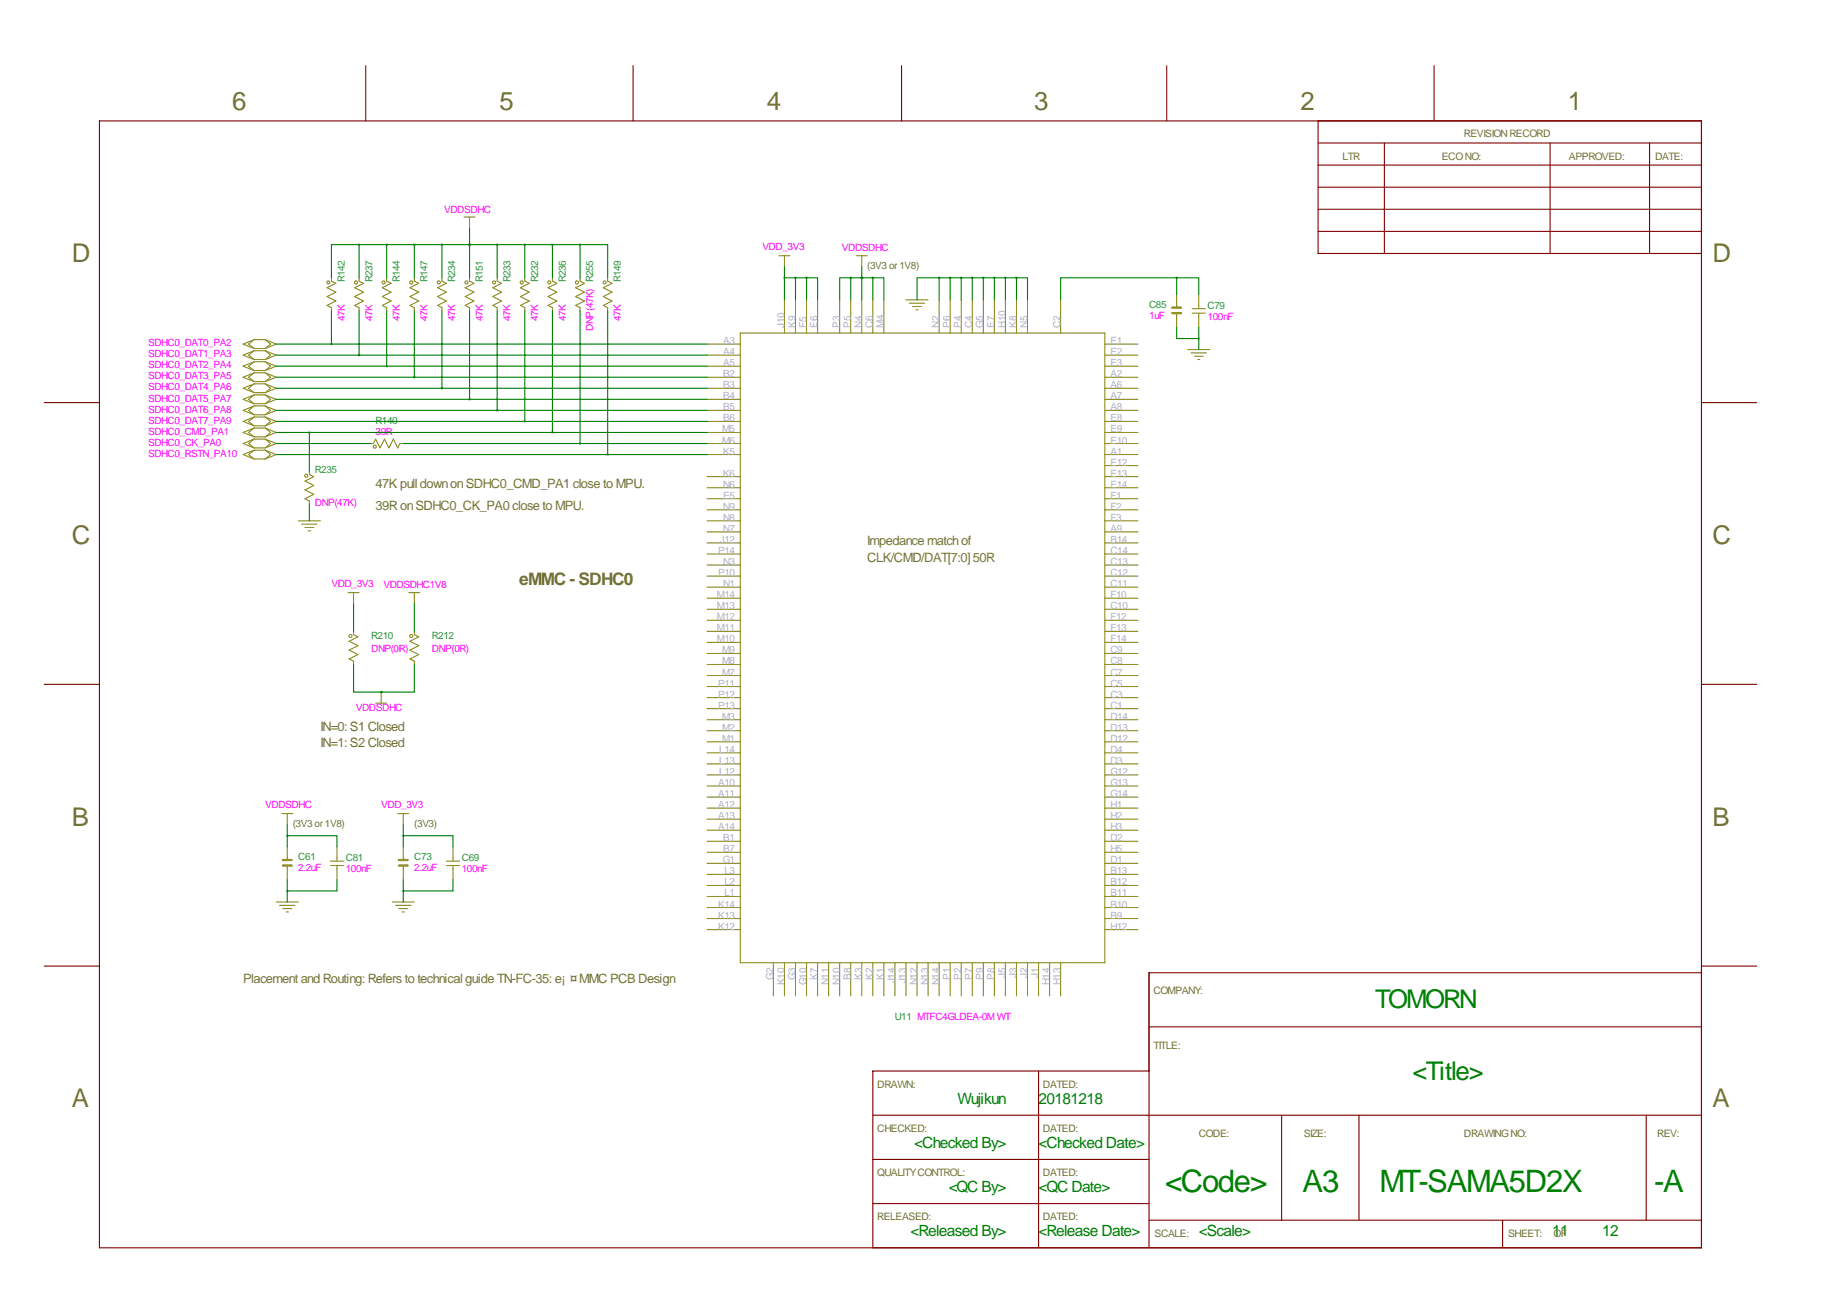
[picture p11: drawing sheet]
<svg xmlns="http://www.w3.org/2000/svg" width="419mm" height="297mm" viewBox="0 0 419 297" stroke-linecap="round" stroke-linejoin="round" font-family="sans-serif">
<g fill="none" stroke="#800000" stroke-width=".25">
<path d="M84.1 15.1v12.7M145.5 15.1v12.7M207.3 15.1v12.7M268.2 15.1v12.7M329.7 15.1v12.7M22.9 27.8h368.3v259.1h-368.3zM303 32.9h88.2M303 38h88.2M303 27.8v30.5h88.2M318.3 32.9v25.4M356.4 32.9v25.4M379.2 32.9v25.4"/>
<path d="M303 43h88.2M303 48.1h88.2M303 53.2h88.2M10.2 92.6h12.7M391.2 92.6h12.7M10.2 157.3h12.7M391.2 157.3h12.7M10.2 222.1h12.7M264.2 236.1h127M391.2 223.6h-127v63.3M391.2 222.1h12.7M200.7 256.4h190.5"/>
<path d="M238.8 246.2v40.7M264.2 246.2h-63.5v40.7M294.6 256.4v24.1M312.4 256.4v24.1M378.5 256.4v24.1M200.7 266.6h63.5M200.7 276.7h63.5M264.2 280.5h127M345.4 280.5v6.4"/>
</g>
<g fill="none" stroke="#808000" stroke-width=".23">
<path d="M106.7 49.9h2.5M107.9 49.9v2.5M179.1 58.8h2.5M180.3 58.8v2.5M196.8 58.8h2.6M198.1 58.8v2.5M58.4 78.1l-2.5 1 2.5 1M58.4 78.1h2.6M58.4 78.1l-1.3 1 1.3 1M61 78.1l2.5 1-2.5 1M61 78.1l1.2 1-1.2 1M76.2 63.9v.7l1 .5-2 1.1 2 1-2 1 2 1-2 1 1 .5v.8"/>
<path d="M82.5 63.9v.7l1.1 .5-2.1 1.1 2.1 1-2.1 1 2.1 1-2.1 1 1 .5v.8M88.9 63.9v.7l1 .5-2 1.1 2 1-2 1 2 1-2 1 1 .5v.8M95.2 63.9v.7l1.1 .5-2.1 1.1 2.1 1-2.1 1 2.1 1-2.1 1 1 .5v.8M101.6 63.9v.7l1 .5-2 1.1 2 1-2 1 2 1-2 1 1 .5v.8M107.9 63.9v.7l1.1 .5-2.1 1.1 2.1 1-2.1 1 2.1 1-2.1 1 1 .5v.8M114.3 63.9v.7l1 .5-2 1.1 2 1-2 1 2 1-2 1 1 .5v.8M120.6 63.9v.7l1.1 .5-2.1 1.1 2.1 1-2.1 1 2.1 1-2.1 1 1 .5v.8M127 63.9v.7l1 .5-2 1.1 2 1-2 1 2 1-2 1 1 .5v.8M133.3 63.9v.7l1.1 .5-2.1 1.1 2.1 1-2.1 1 2.1 1-2.1 1 1 .5v.8M139.7 63.9v.7l1 .5-2 1.1 2 1-2 1 2 1-2 1 1 .5v.8M162.6 79.1h7.6M170.2 76.6h83.8v144.7h-83.8z"/>
<path d="M180.3 68.9v7.7M182.9 68.9v7.7M185.4 68.9v7.7M188 68.9v7.7M193 68.9v7.7M195.6 68.9v7.7M198.1 68.9v7.7M200.7 68.9v7.7M203.2 68.9v7.7M208.3 68.9h5.1M209 69.7h3.6M209.8 70.5h2"/>
<path d="M210.6 71.2h.5M215.9 68.9v7.7M218.4 68.9v7.7M221 68.9v7.7M223.5 68.9v7.7M226.1 68.9v7.7M228.6 68.9v7.7M231.1 68.9v7.7M233.7 68.9v7.7M236.2 68.9v7.7M243.8 68.9v7.7M254 79.1h7.6"/>
<path d="M270.5 67.7v3M270.5 72v3.3M274.1 71h3M274.1 72h3M275.6 67.7v3.3M275.6 72v3.3M58.4 82.7h2.6M58.4 80.1h2.6M58.4 80.6l-2.5 1 2.5 1.1M58.4 80.6h2.6M58.4 80.6l-1.3 1 1.3 1.1M58.4 85.2h2.6"/>
<path d="M58.4 83.2l-2.5 1 2.5 1M58.4 83.2h2.6M58.4 83.2l-1.3 1 1.3 1M58.4 87.7h2.6M58.4 85.7l-2.5 1 2.5 1M58.4 85.7h2.6M58.4 85.7l-1.3 1 1.3 1M58.4 90.3h2.6M58.4 88.3l-2.5 1 2.5 1M58.4 88.3h2.6M58.4 88.3l-1.3 1 1.3 1M58.4 92.8h2.6"/>
<path d="M58.4 90.8l-2.5 1 2.5 1M58.4 90.8h2.6M58.4 90.8l-1.3 1 1.3 1M58.4 95.4h2.6M58.4 93.3l-2.5 1 2.5 1.1M58.4 93.3h2.6M58.4 93.3l-1.3 1 1.3 1.1M58.4 97.9h2.6M58.4 95.9l-2.5 1 2.5 1M58.4 95.9h2.6M58.4 95.9l-1.3 1 1.3 1M58.4 98.4l-2.5 1 2.5 1"/>
<path d="M58.4 98.4h2.6M58.4 98.4l-1.3 1 1.3 1M61 80.6l2.5 1-2.5 1.1M61 80.6l1.2 1-1.2 1.1M61 83.2l2.5 1-2.5 1M61 83.2l1.2 1-1.2 1M61 85.7l2.5 1-2.5 1M61 85.7l1.2 1-1.2 1M61 88.3l2.5 1-2.5 1M61 88.3l1.2 1-1.2 1M61 90.8l2.5 1-2.5 1M61 90.8l1.2 1-1.2 1"/>
<path d="M61 93.3l2.5 1-2.5 1.1M61 93.3l1.2 1-1.2 1.1M61 95.9l2.5 1-2.5 1M61 95.9l1.2 1-1.2 1M61 98.4l2.5 1-2.5 1M61 98.4l1.2 1-1.2 1M162.6 86.7h7.6M162.6 81.6h7.6M162.6 84.2h7.6M162.6 89.3h7.6M162.6 91.8h7.6M162.6 94.3h7.6"/>
<path d="M162.6 96.9h7.6M162.6 99.4h7.6M254 86.7h7.6M254 81.6h7.6M254 84.2h7.6M254 89.3h7.6M254 91.8h7.6M254 94.3h7.6M254 96.9h7.6M254 99.4h7.6M273 80.4h5.1M273.8 81.1h3.6"/>
<path d="M274.6 81.9h2M275.3 82.7h.5M58.4 100.4h2.6M58.4 103h2.6M58.4 101l-2.5 1 2.5 1M58.4 101h2.6M58.4 101l-1.3 1 1.3 1M58.4 105.5h2.6M58.4 103.5l-2.5 1 2.5 1M58.4 103.5h2.6M58.4 103.5l-1.3 1 1.3 1M61 101l2.5 1-2.5 1"/>
<path d="M61 101l1.2 1-1.2 1M61 103.5l2.5 1-2.5 1M61 103.5l1.2 1-1.2 1M68.6 119.7h5.1M71.1 108.3v.8l1 .5-2 1 2 1-2 1 2 1.1-2 1 1 .5v.7M85.1 102h.8l.5-1 1 2 1-2 1 2 1-2 1 2 .5-1h.8M162.6 102h7.6M162.6 104.5h7.6M162.6 109.6h7.6M162.6 112.1h7.6M162.6 114.7h7.6M162.6 117.2h7.6"/>
<path d="M162.6 119.7h7.6M254 102h7.6M254 104.5h7.6M254 107h7.6M254 109.6h7.6M254 112.1h7.6M254 114.7h7.6M254 117.2h7.6M254 119.7h7.6M69.3 120.5h3.6M70.1 121.3h2M70.9 122h.5"/>
<path d="M80 136.3h2.5M81.3 136.3v2.5M94 136.3h2.5M95.2 136.3v2.5M162.6 122.3h7.6M162.6 124.8h7.6M162.6 135h7.6M162.6 132.4h7.6M162.6 129.9h7.6M162.6 127.4h7.6M162.6 137.5h7.6M254 122.3h7.6"/>
<path d="M254 124.8h7.6M254 135h7.6M254 132.4h7.6M254 129.9h7.6M254 127.4h7.6M254 137.5h7.6M81.3 145.1v.8l1 .5-2 1 2 1-2 1.1 2 1-2 1 1 .5v.8M87.6 159.1v2.6M95.2 145.1v.8l1.1 .5-2.1 1 2.1 1-2.1 1.1 2.1 1-2.1 1 1 .5v.8M162.6 157.8h7.6M162.6 155.3h7.6M162.6 152.8h7.6"/>
<path d="M162.6 150.2h7.6M162.6 140.1h7.6M162.6 142.6h7.6M162.6 145.1h7.6M162.6 147.7h7.6M254 157.8h7.6M254 155.3h7.6M254 152.8h7.6M254 150.2h7.6M254 140.1h7.6M254 142.6h7.6M254 145.1h7.6"/>
<path d="M254 147.7h7.6M86.4 161.7h2.5M162.6 162.9h7.6M162.6 160.4h7.6M162.6 175.6h7.6M162.6 173.1h7.6M162.6 170.5h7.6M162.6 168h7.6M162.6 165.5h7.6M162.6 178.2h7.6M254 162.9h7.6M254 160.4h7.6"/>
<path d="M254 175.6h7.6M254 173.1h7.6M254 170.5h7.6M254 168h7.6M254 165.5h7.6M254 178.2h7.6M64.8 187.1h2.5M66 187.1v2.5M66 194.7v3M66 199v3.3M75.9 198h3.1M75.9 199h3.1"/>
<path d="M77.5 194.7v3.3M77.5 199v3.3M91.4 187.1h2.6M92.7 187.1v2.5M92.7 194.7v3M92.7 199v3.3M102.6 198h3.1M102.6 199h3.1M104.1 194.7v3.3M104.1 199v3.3M162.6 180.7h7.6M162.6 183.2h7.6"/>
<path d="M162.6 185.8h7.6M162.6 188.3h7.6M162.6 190.9h7.6M162.6 193.4h7.6M162.6 195.9h7.6M162.6 198.5h7.6M254 180.7h7.6M254 183.2h7.6M254 185.8h7.6M254 188.3h7.6M254 190.9h7.6M254 193.4h7.6"/>
<path d="M254 195.9h7.6M254 198.5h7.6M63.5 207.4h5.1M64.3 208.1h3.5M65 208.9h2.1M65.8 209.7h.5M90.2 207.4h5M90.9 208.1h3.6M91.7 208.9h2M92.5 209.7h.5M162.6 211.2h7.6M162.6 208.6h7.6"/>
<path d="M162.6 206.1h7.6M162.6 203.6h7.6M162.6 201h7.6M162.6 213.7h7.6M254 211.2h7.6M254 208.6h7.6M254 206.1h7.6M254 203.6h7.6M254 201h7.6M254 213.7h7.6M177.8 221.3v7.7M180.3 221.3v7.7"/>
<path d="M182.9 221.3v7.7M185.4 221.3v7.7M188 221.3v7.7M190.5 221.3v7.7M193 221.3v7.7M195.6 221.3v7.7M198.1 221.3v7.7M200.7 221.3v7.7M203.2 221.3v7.7M205.7 221.3v7.7M208.3 221.3v7.7M210.8 221.3v7.7"/>
<path d="M213.4 221.3v7.7M215.9 221.3v7.7M218.4 221.3v7.7M221 221.3v7.7M223.5 221.3v7.7M226.1 221.3v7.7M228.6 221.3v7.7M231.1 221.3v7.7M233.7 221.3v7.7M236.2 221.3v7.7M238.8 221.3v7.7M241.3 221.3v7.7"/>
<path d="M243.8 221.3v7.7"/>
<circle cx="75.5" cy="64.9" r=".36"/>
<circle cx="81.8" cy="64.9" r=".36"/>
<circle cx="88.2" cy="64.9" r=".36"/>
<circle cx="94.5" cy="64.9" r=".36"/>
<circle cx="100.9" cy="64.9" r=".36"/>
<circle cx="107.2" cy="64.9" r=".36"/>
<circle cx="113.6" cy="64.9" r=".36"/>
<circle cx="119.9" cy="64.9" r=".36"/>
<circle cx="126.3" cy="64.9" r=".36"/>
<circle cx="132.6" cy="64.9" r=".36"/>
<circle cx="139" cy="64.9" r=".36"/>
<circle cx="70.4" cy="109.4" r=".36"/>
<circle cx="86.2" cy="102.7" r=".36"/>
<circle cx="80.6" cy="146.2" r=".36"/>
<circle cx="94.5" cy="146.2" r=".36"/>
</g>
<path d="M269.5 70.7h2M269.5 72h2M65 197.7h2.1M65 199h2.1M91.7 197.7h2M91.7 199h2" fill="none" stroke="#808000" stroke-width=".51"/>
<path d="M171.4 103.3h4.1" fill="none" stroke="#fff" stroke-width=".25"/>
<g fill="none" stroke="#008000" stroke-width=".25">
<path d="M82.5 56.2h-6.3v7.7M82.5 56.2v7.7M82.5 56.2h50.8M88.9 56.2v7.7M95.2 56.2v7.7M101.6 56.2v7.7M107.9 56.2h.1M107.9 52.4v11.5M114.3 56.2v7.7M120.6 56.2v7.7M127 56.2v7.7M133.3 56.2h6.4v7.7"/>
<path d="M133.3 56.2v7.7M63.5 79.1h99.1M76.2 71.5v7.6M82.5 71.5v10.1M88.9 71.5v12.7M95.2 71.5v15.2M101.6 71.5v17.8M107.9 71.5v20.3M114.3 71.5v22.8M120.6 71.5v25.4M127 71.5v27.9M133.3 71.5v30.5"/>
<path d="M139.7 71.5v33M180.3 63.9h5.1M180.3 61.3v7.6M182.9 63.9v5M185.4 63.9h2.6v5M185.4 63.9v5M195.6 63.9h-2.6v5M195.6 63.9h5.1M195.6 63.9v5M198.1 63.9h.1M198.1 61.3v7.6M200.7 63.9h2.5v5"/>
<path d="M200.7 63.9v5M215.9 63.9h-5.1v5M215.9 63.9h17.8M215.9 63.9v5M218.4 63.9v5M221 63.9v5M223.5 63.9v5M226.1 63.9v5M228.6 63.9v5M231.1 63.9v5M233.7 63.9h2.5v5M233.7 63.9v5"/>
<path d="M270.5 63.9h-26.7v5M270.5 63.9h5.1v3.8M270.5 75.3v2.5h5.1M270.5 63.9v3.8M275.6 75.3v5.1M63.5 86.7h99.1M63.5 99.4h99.1M63.5 84.2h99.1M63.5 96.9h99.1M63.5 94.3h99.1M63.5 91.8h99.1M63.5 89.3h99.1"/>
<path d="M63.5 81.6h99.1M71.1 99.4v8.9M63.5 104.5h99.1M63.5 102h21.6M71.1 115.9v3.8M92.7 102h69.9M81.3 138.8v6.3M95.2 138.8v6.3M81.3 152.8v6.3h6.3M87.6 159.1h.1M95.2 152.8v6.3h-7.6M66 192.1h11.5v2.6"/>
<path d="M66 189.6v5.1M92.7 192.1h11.4v2.6M92.7 189.6v5.1M66 202.3v5.1M77.5 202.3v2.5h-11.5M92.7 202.3v5.1M104.1 202.3v2.5h-11.4"/>
</g>
<path d="M95.2 86.7a.05 .05 0 0 0 .1 0 .05 .05 0 0 0-.1 0zM133.3 102a.05 .05 0 0 0 .1 0 .05 .05 0 0 0-.1 0zM120.6 96.9a.05 .05 0 0 0 .1 0 .05 .05 0 0 0-.1 0zM107.9 91.8a.05 .05 0 0 0 .1 0 .05 .05 0 0 0-.1 0zM218.4 63.9a.05 .05 0 0 0 .1 0 .05 .05 0 0 0-.1 0zM231.1 63.9a.05 .05 0 0 0 .1 0 .05 .05 0 0 0-.1 0zM226 63.9a.05 .05 0 0 0 .1 0 .05 .05 0 0 0-.1 0zM82.5 81.6a.05 .05 0 0 0 .1 0 .05 .05 0 0 0-.1 0zM200.6 63.9a.05 .05 0 0 0 .1 0 .05 .05 0 0 0-.1 0zM180.3 63.9a.05 .05 0 0 0 .1 0 .05 .05 0 0 0-.1 0zM66 204.8a.05 .05 0 0 0 .1 0 .05 .05 0 0 0-.1 0zM107.9 56.2a.05 .05 0 0 0 .1 0 .05 .05 0 0 0-.1 0zM133.3 56.2a.05 .05 0 0 0 .1 0 .05 .05 0 0 0-.1 0zM82.5 56.2a.05 .05 0 0 0 .1 0 .05 .05 0 0 0-.1 0zM95.2 56.2a.05 .05 0 0 0 .1 0 .05 .05 0 0 0-.1 0zM120.6 56.2a.05 .05 0 0 0 .1 0 .05 .05 0 0 0-.1 0zM66 192.1a.05 .05 0 0 0 .1 0 .05 .05 0 0 0-.1 0zM107.9 56.2a.05 .05 0 0 0 .1 0 .05 .05 0 0 0-.1 0z" fill="#008000" stroke="#008000" stroke-width=".51"/>
<g font-size="7.1" fill="#008000">
<text x="267.8" y="274">&lt;Code&gt;</text>
<text x="299.5" y="274">A3</text>
<text x="317.1" y="274">MT-SAMA5D2X</text>
<text x="380.3" y="274">-A</text>
</g>
<g font-size="5.9" fill="#707038">
<text x="53.3" y="25.3">6</text>
<text x="114.8" y="25.3">5</text>
<text x="176.3" y="25.3">4</text>
<text x="237.7" y="25.3">3</text>
<text x="299" y="25.3">2</text>
<text x="360.4" y="25.3">1</text>
<text x="16.5" y="60.3">D</text>
<text x="393.7" y="60.3">D</text>
<text x="16.5" y="125.1">C</text>
<text x="393.7" y="125.1">C</text>
<text x="16.5" y="189.9">B</text>
<text x="393.7" y="189.9">B</text>
<text x="16.5" y="254.6">A</text>
<text x="393.7" y="254.6">A</text>
</g>
<g font-size="5.9" fill="#008000">
<text x="316.1" y="231.7">TOMORN</text>
<text x="324.8" y="248.2">&lt;Title&gt;</text>
</g>
<text font-size="4" fill="#707038" x="119.4" y="134.5">eMMC - SDHC0</text>
<g font-size="3.6" fill="#008000">
<text x="220.1" y="253.8">Wujikun</text>
<text x="238.8" y="253.8">20181218</text>
<text x="210.2" y="263.9">&lt;Checked By&gt;</text>
<text x="238.8" y="263.9">&lt;Checked Date&gt;</text>
<text x="218.1" y="274.1">&lt;QC By&gt;</text>
<text x="238.8" y="274.1">&lt;QC Date&gt;</text>
<text x="209.3" y="284.3">&lt;Released By&gt;</text>
<text x="238.8" y="284.3">&lt;Release Date&gt;</text>
<text x="275.6" y="284.3">&lt;Scale&gt;</text>
<text x="356.9" y="284.3">11</text>
<text x="368.3" y="284.3">12</text>
</g>
<g font-size="3" fill="#707038">
<text x="86.4" y="112.1">47K pull down on SDHC0_CMD_PA1 close to MPU.</text>
<text x="86.4" y="117.2">39R on SDHC0_CK_PA0 close to MPU.</text>
<text x="199.4" y="125.3">Impedance match of</text>
<text x="199.4" y="129.1">CLK/CMD/DAT[7:0] 50R</text>
<text x="73.7" y="168">IN=0: S1 Closed</text>
<text x="73.7" y="171.8">IN=1: S2 Closed</text>
<text x="55.9" y="225.9">Placement and Routing: Refers to technical guide TN-FC-35: e¡¤MMC PCB Design</text>
</g>
<g font-size="2.4" fill="#707038">
<text x="336.5" y="31.6">REVISION RECORD</text>
<text x="308.6" y="36.7">LTR</text>
<text x="331.5" y="36.7">ECO NO:</text>
<text x="360.7" y="36.7">APPROVED:</text>
<text x="380.5" y="36.7">DATE:</text>
<text x="265.2" y="228.5">COMPANY:</text>
<text x="265.2" y="241.2">TITLE:</text>
<text x="201.7" y="250">DRAWN:</text>
<text x="239.8" y="250">DATED:</text>
<text x="201.7" y="260.2">CHECKED:</text>
<text x="239.8" y="260.2">DATED:</text>
<text x="275.6" y="261.5">CODE:</text>
<text x="299.7" y="261.5">SIZE:</text>
<text x="336.5" y="261.5">DRAWING NO:</text>
<text x="381" y="261.5">REV:</text>
<text x="201.7" y="270.4">QUALITY CONTROL:</text>
<text x="239.8" y="270.4">DATED:</text>
<text x="201.7" y="280.5">RELEASED:</text>
<text x="239.8" y="280.5">DATED:</text>
<text x="265.4" y="284.3">SCALE:</text>
<text x="346.7" y="284.3">SHEET:</text>
<text x="357.2" y="284.3">OF</text>
</g>
<g font-size="2.3" fill="#f0f">
<text x="102.1" y="48.9">VDDSDHC</text>
<text x="175.3" y="57.5">VDD_3V3</text>
<text x="193.5" y="57.8">VDDSDHC</text>
<text x="79.2" y="73.8" transform="rotate(-90 79.2 73.8)">47K</text>
<text x="85.6" y="73.8" transform="rotate(-90 85.6 73.8)">47K</text>
<text x="91.9" y="73.8" transform="rotate(-90 91.9 73.8)">47K</text>
<text x="98.3" y="73.8" transform="rotate(-90 98.3 73.8)">47K</text>
<text x="104.6" y="73.8" transform="rotate(-90 104.6 73.8)">47K</text>
<text x="111" y="73.8" transform="rotate(-90 111 73.8)">47K</text>
<text x="117.3" y="73.8" transform="rotate(-90 117.3 73.8)">47K</text>
<text x="123.7" y="73.8" transform="rotate(-90 123.7 73.8)">47K</text>
<text x="130" y="73.8" transform="rotate(-90 130 73.8)">47K</text>
<text x="136.4" y="76.1" transform="rotate(-90 136.4 76.1)">DNP(47K) R255</text>
<text x="142.7" y="73.8" transform="rotate(-90 142.7 73.8)">47K</text>
<text x="264.2" y="73.3">1uF</text>
<text x="277.6" y="73.5">100nF</text>
<text x="34" y="79.6">SDHC0_DAT0_PA2</text>
<text x="34" y="82.2">SDHC0_DAT1_PA3</text>
<text x="34" y="84.7">SDHC0_DAT2_PA4</text>
<text x="34" y="87.2">SDHC0_DAT3_PA5</text>
<text x="34" y="89.8">SDHC0_DAT4_PA6</text>
<text x="34" y="92.3">SDHC0_DAT5_PA7</text>
<text x="34" y="94.9">SDHC0_DAT6_PA8</text>
<text x="34" y="97.4">SDHC0_DAT7_PA9</text>
<text x="34" y="99.9">SDHC0_CMD_PA1</text>
<text x="86.4" y="99.9">39R</text>
<text x="34" y="102.5">SDHC0_CK_PA0</text>
<text x="34" y="105">SDHC0_RSTN_PA10</text>
<text x="72.4" y="116.4">DNP(47K)</text>
<text x="76.2" y="135">VDD_3V3</text>
<text x="88.1" y="135.2">VDDSDHC1V8</text>
<text x="85.3" y="150">DNP(0R)</text>
<text x="99.3" y="150">DNP(0R)</text>
<text x="81.8" y="163.4">VDDSDHC</text>
<text x="61" y="185.8">VDDSDHC</text>
<text x="87.6" y="185.8">VDD_3V3</text>
<text x="68.6" y="200.3">2.2uF</text>
<text x="79.5" y="200.5">100nF</text>
<text x="95.2" y="200.3">2.2uF</text>
<text x="106.2" y="200.5">100nF</text>
</g>
<g font-size="2.3" fill="#008080">
<text x="79.2" y="64.9" transform="rotate(-90 79.2 64.9)">R142</text>
<text x="85.6" y="64.9" transform="rotate(-90 85.6 64.9)">R237</text>
<text x="91.9" y="64.9" transform="rotate(-90 91.9 64.9)">R144</text>
<text x="98.3" y="64.9" transform="rotate(-90 98.3 64.9)">R147</text>
<text x="104.6" y="64.9" transform="rotate(-90 104.6 64.9)">R234</text>
<text x="111" y="64.9" transform="rotate(-90 111 64.9)">R151</text>
<text x="117.3" y="64.9" transform="rotate(-90 117.3 64.9)">R233</text>
<text x="123.7" y="64.9" transform="rotate(-90 123.7 64.9)">R232</text>
<text x="130" y="64.9" transform="rotate(-90 130 64.9)">R236</text>
<text x="142.7" y="64.9" transform="rotate(-90 142.7 64.9)">R149</text>
<text x="264.2" y="70.7">C85</text>
<text x="277.6" y="71">C79</text>
<text x="86.4" y="97.4">R140</text>
<text x="72.4" y="108.8">R235</text>
<text x="85.3" y="146.9">R210</text>
<text x="99.3" y="146.9">R212</text>
<text x="68.6" y="197.7">C61</text>
<text x="79.5" y="198">C81</text>
<text x="95.2" y="197.7">C73</text>
<text x="106.2" y="198">C69</text>
<text x="205.7" y="234.6">U11 MTFC4GLDEA-0M WT</text>
</g>
<g font-size="2.3" fill="#707038">
<text x="199.4" y="61.8">(3V3 or 1V8)</text>
<text x="67.3" y="190.1">(3V3 or 1V8)</text>
<text x="95.2" y="190.1">(3V3)</text>
</g>
<g font-size="2.3" fill="#aaaad4">
<text x="180.3" y="75.3" transform="rotate(-90 180.3 75.3)">J10</text>
<text x="182.9" y="75.3" transform="rotate(-90 182.9 75.3)">K9</text>
<text x="185.4" y="75.3" transform="rotate(-90 185.4 75.3)">F5</text>
<text x="188" y="75.3" transform="rotate(-90 188 75.3)">E6</text>
<text x="193" y="75.3" transform="rotate(-90 193 75.3)">P3</text>
<text x="195.6" y="75.3" transform="rotate(-90 195.6 75.3)">P5</text>
<text x="198.1" y="75.3" transform="rotate(-90 198.1 75.3)">N4</text>
<text x="200.7" y="75.3" transform="rotate(-90 200.7 75.3)">C6</text>
<text x="203.2" y="75.3" transform="rotate(-90 203.2 75.3)">M4</text>
<text x="215.9" y="75.3" transform="rotate(-90 215.9 75.3)">N2</text>
<text x="218.4" y="75.3" transform="rotate(-90 218.4 75.3)">P6</text>
<text x="221" y="75.3" transform="rotate(-90 221 75.3)">P4</text>
<text x="223.5" y="75.3" transform="rotate(-90 223.5 75.3)">C4</text>
<text x="226.1" y="75.3" transform="rotate(-90 226.1 75.3)">G5</text>
<text x="228.6" y="75.3" transform="rotate(-90 228.6 75.3)">E7</text>
<text x="231.1" y="75.3" transform="rotate(-90 231.1 75.3)">H10</text>
<text x="233.7" y="75.3" transform="rotate(-90 233.7 75.3)">K8</text>
<text x="236.2" y="75.3" transform="rotate(-90 236.2 75.3)">N5</text>
<text x="243.8" y="75.3" transform="rotate(-90 243.8 75.3)">C2</text>
<text x="166.3" y="79.1">A3</text>
<text x="166.3" y="81.6">A4</text>
<text x="255.3" y="79.1">E1</text>
<text x="255.3" y="81.6">E2</text>
<text x="166.3" y="84.2">A5</text>
<text x="166.3" y="86.7">B2</text>
<text x="166.3" y="89.3">B3</text>
<text x="255.3" y="86.7">A2</text>
<text x="255.3" y="89.3">A6</text>
<text x="255.3" y="84.2">E3</text>
<text x="166.3" y="91.8">B4</text>
<text x="166.3" y="94.3">B5</text>
<text x="255.3" y="91.8">A7</text>
<text x="255.3" y="94.3">A8</text>
<text x="166" y="99.4">M5</text>
<text x="166" y="102">M6</text>
<text x="166.3" y="96.9">B6</text>
<text x="255.3" y="96.9">E8</text>
<text x="255.3" y="99.4">E9</text>
<text x="255.3" y="102">E10</text>
<text x="166.3" y="104.5">K5</text>
<text x="255.3" y="104.5">A1</text>
<text x="255.3" y="107">E12</text>
<text x="166.3" y="112.1">N6</text>
<text x="166.3" y="109.6">K6</text>
<text x="255.3" y="109.6">E13</text>
<text x="255.3" y="112.1">E14</text>
<text x="166.3" y="119.7">N8</text>
<text x="166.3" y="117.2">N9</text>
<text x="166.3" y="114.7">E5</text>
<text x="255.3" y="114.7">F1</text>
<text x="255.3" y="117.2">F2</text>
<text x="255.3" y="119.7">F3</text>
<text x="165.5" y="124.8">J12</text>
<text x="166.3" y="122.3">N7</text>
<text x="255.3" y="122.3">A9</text>
<text x="255.3" y="124.8">B14</text>
<text x="165.1" y="127.4">P14</text>
<text x="166.3" y="129.9">N3</text>
<text x="255.3" y="129.9">C13</text>
<text x="255.3" y="127.4">C14</text>
<text x="164.8" y="137.5">M14</text>
<text x="165.1" y="132.4">P10</text>
<text x="166.3" y="135">N1</text>
<text x="255.3" y="135">C11</text>
<text x="255.3" y="132.4">C12</text>
<text x="255.3" y="137.5">F10</text>
<text x="164.8" y="142.6">M12</text>
<text x="164.8" y="140.1">M13</text>
<text x="255.3" y="140.1">C10</text>
<text x="255.3" y="142.6">F12</text>
<text x="164.8" y="147.7">M10</text>
<text x="164.8" y="145.1">M11</text>
<text x="255.3" y="145.1">F13</text>
<text x="255.3" y="147.7">F14</text>
<text x="166" y="155.3">M7</text>
<text x="166" y="152.8">M8</text>
<text x="166" y="150.2">M9</text>
<text x="255.3" y="155.3">C7</text>
<text x="255.3" y="152.8">C8</text>
<text x="255.3" y="150.2">C9</text>
<text x="165.1" y="157.8">P11</text>
<text x="165.1" y="160.4">P12</text>
<text x="255.3" y="160.4">C3</text>
<text x="255.3" y="157.8">C5</text>
<text x="165.1" y="162.9">P13</text>
<text x="166" y="165.5">M3</text>
<text x="255.3" y="162.9">C1</text>
<text x="255.3" y="165.5">D14</text>
<text x="165.4" y="173.1">L14</text>
<text x="166" y="170.5">M1</text>
<text x="166" y="168">M2</text>
<text x="255.3" y="173.1">D4</text>
<text x="255.3" y="170.5">D12</text>
<text x="255.3" y="168">D13</text>
<text x="165.4" y="178.2">L12</text>
<text x="165.4" y="175.6">L13</text>
<text x="255.3" y="175.6">D3</text>
<text x="255.3" y="178.2">G12</text>
<text x="165.1" y="180.7">A10</text>
<text x="165.1" y="183.2">A11</text>
<text x="165.1" y="185.8">A12</text>
<text x="255.3" y="180.7">G13</text>
<text x="255.3" y="183.2">G14</text>
<text x="255.3" y="185.8">H1</text>
<text x="165.1" y="188.3">A13</text>
<text x="165.1" y="190.9">A14</text>
<text x="255.3" y="188.3">H2</text>
<text x="255.3" y="190.9">H3</text>
<text x="166.3" y="193.4">B1</text>
<text x="166.3" y="195.9">B7</text>
<text x="255.3" y="193.4">D2</text>
<text x="255.3" y="195.9">H5</text>
<text x="166.1" y="198.5">G1</text>
<text x="166.5" y="203.6">L2</text>
<text x="166.5" y="201">L3</text>
<text x="255.3" y="203.6">B12</text>
<text x="255.3" y="201">B13</text>
<text x="255.3" y="198.5">D1</text>
<text x="165.1" y="208.6">K14</text>
<text x="166.5" y="206.1">L1</text>
<text x="255.3" y="208.6">B10</text>
<text x="255.3" y="206.1">B11</text>
<text x="165.1" y="213.7">K12</text>
<text x="165.1" y="211.2">K13</text>
<text x="255.3" y="211.2">B9</text>
<text x="255.3" y="213.7">H12</text>
<text x="177.8" y="225.4" transform="rotate(-90 177.8 225.4)">G2</text>
<text x="180.3" y="226.4" transform="rotate(-90 180.3 226.4)">K10</text>
<text x="182.9" y="225.4" transform="rotate(-90 182.9 225.4)">G3</text>
<text x="185.4" y="226.6" transform="rotate(-90 185.4 226.6)">G10</text>
<text x="188" y="225.3" transform="rotate(-90 188 225.3)">K7</text>
<text x="190.5" y="226.4" transform="rotate(-90 190.5 226.4)">N11</text>
<text x="193" y="226.4" transform="rotate(-90 193 226.4)">N10</text>
<text x="195.6" y="225.3" transform="rotate(-90 195.6 225.3)">B8</text>
<text x="198.1" y="225.3" transform="rotate(-90 198.1 225.3)">K3</text>
<text x="200.7" y="225.3" transform="rotate(-90 200.7 225.3)">K2</text>
<text x="203.2" y="225.3" transform="rotate(-90 203.2 225.3)">K1</text>
<text x="205.7" y="226" transform="rotate(-90 205.7 226)">J14</text>
<text x="208.3" y="226" transform="rotate(-90 208.3 226)">J13</text>
<text x="210.8" y="226.4" transform="rotate(-90 210.8 226.4)">N12</text>
<text x="213.4" y="226.4" transform="rotate(-90 213.4 226.4)">N13</text>
<text x="215.9" y="226.4" transform="rotate(-90 215.9 226.4)">N14</text>
<text x="218.4" y="225.3" transform="rotate(-90 218.4 225.3)">P1</text>
<text x="221" y="225.3" transform="rotate(-90 221 225.3)">P2</text>
<text x="223.5" y="225.3" transform="rotate(-90 223.5 225.3)">P7</text>
<text x="226.1" y="225.3" transform="rotate(-90 226.1 225.3)">P9</text>
<text x="228.6" y="225.3" transform="rotate(-90 228.6 225.3)">P8</text>
<text x="231.1" y="224.9" transform="rotate(-90 231.1 224.9)">J5</text>
<text x="233.7" y="224.9" transform="rotate(-90 233.7 224.9)">J3</text>
<text x="236.2" y="224.9" transform="rotate(-90 236.2 224.9)">J2</text>
<text x="238.8" y="224.9" transform="rotate(-90 238.8 224.9)">J1</text>
<text x="241.3" y="226.4" transform="rotate(-90 241.3 226.4)">H14</text>
<text x="243.8" y="226.4" transform="rotate(-90 243.8 226.4)">H13</text>
</g>
</svg>
